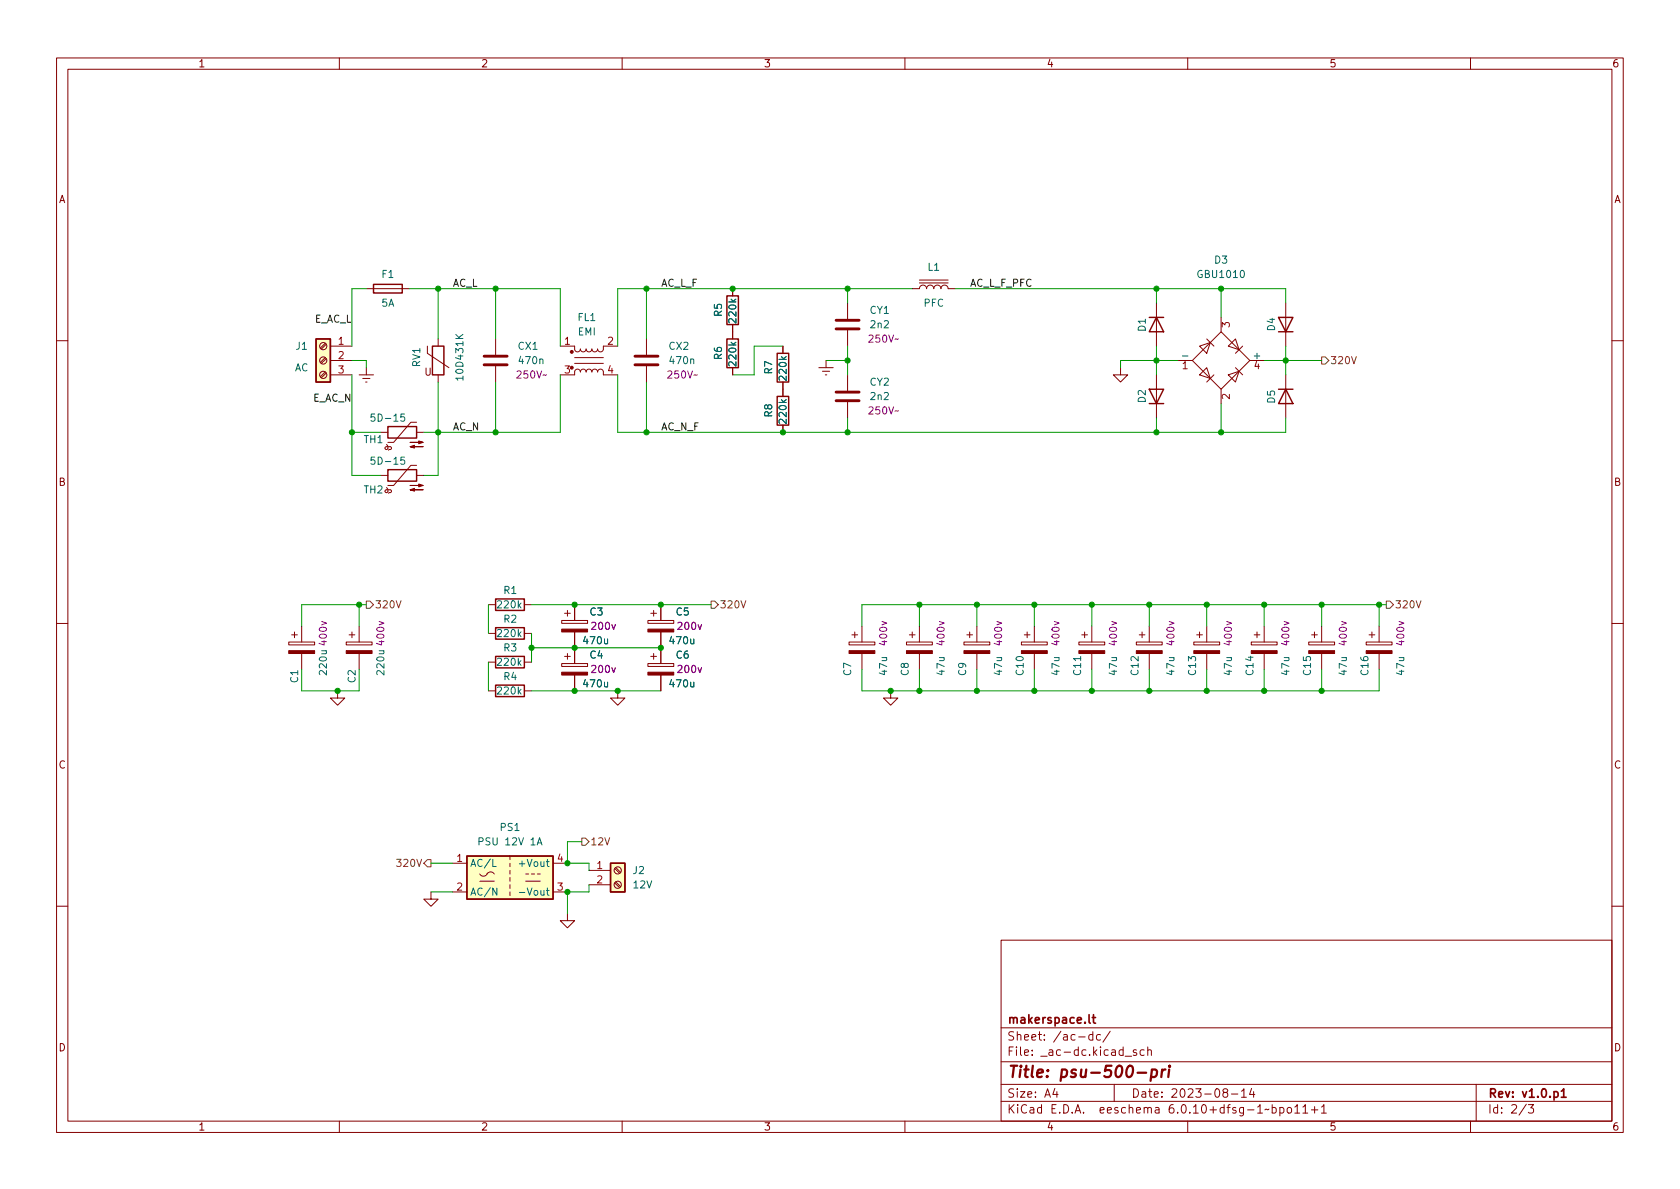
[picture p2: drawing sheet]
<svg xmlns="http://www.w3.org/2000/svg" width="297mm" height="210mm" viewBox="0 0 297 210" stroke-linecap="round" stroke-linejoin="round" font-family="sans-serif">
<g fill="none" stroke="#840000" stroke-width=".18">
<path d="M10 10.2h277v190.1h-277zM12 12.2h273v186.1h-273zM60 10.2v2M110 10.2v2M160 10.2v2M210 10.2v2M260 10.2v2M64.8 51h7.6M77.5 59.9v1.3M87.6 59.9v2.8M114.3 59.9v2.8M129.5 51v1.3"/>
<path d="M129.5 57.4v2.5M149.9 53.6v2.8M149.9 58.4v2.8M161.3 51h1.3a.64 .64 0 0 1 .6-.6 .64 .64 0 0 1 .6 .6 .64 .64 0 0 1 .7-.6 .64 .64 0 0 1 .6 .6 .64 .64 0 0 1 .6-.6 .64 .64 0 0 1 .7 .6 .64 .64 0 0 1 .6-.6 .64 .64 0 0 1 .6 .6h1.3M162.6 50h5M162.6 49.5h5M204.5 53.6v7.6M213.4 59.9l1.2 1.3M215.9 56.1v2.6M218.4 59.9l.7 1.9-1.9-.6zM227.3 53.6v7.6M10 60.2h2"/>
<path d="M57.5 65.8l-.9 .8M57.5 63.2l-.9 .9M57.5 60.7l-.9 .8M57.7 66l-.9 .8M57.7 63.4l-.9 .9M57.7 60.9l-.9 .8M58.4 66.3h3.8M58.4 61.2h3.8M58.4 63.7h3.8M63.5 66.3h2.5M64.1 66.9h1.3M64.6 67.6h.3"/>
<path d="M64.8 65v1.3M67.3 76.4h1.3M68.3 78.6l.2 .3 .1 .3-.1 .3h-.3l-.1-.3 .2-.2h.7l.2 .2-.1 .2-.4 .2M73.7 74.7h-1.1l-3 3.5h-1M73.7 76.4h1.2M75.6 61.2v1.3l3.8 2.5M77.5 66.3v1.3M87.6 64.8v2.8M99.1 61.2h2.5v.7l.5 .3 .4-.1 .1-.4 .1 .3 .3 .2 .5-.1 .1-.4 .2 .3 .3 .2 .4-.1 .1-.4 .2 .3 .2 .2 .4-.1 .3-.4 .1 .4 .5 .1 .3-.3 .1-.7h2.5M99.1 66.3h2.5v-.7l.5-.3 .4 .1 .1 .4 .1-.3 .3-.2 .4 .1 .2 .4 .2-.4 .5-.1 .2 .2 .1 .3 .2-.4 .4-.1 .3 .2 .2 .3 .1-.4 .5-.1 .3 .3 .1 .7h2.5M101.6 63.2h5.1M101.6 64.3h5.1"/>
<path d="M114.3 64.8v2.8M129.5 65v1.3M138.4 61.2v1.3M138.4 67.6v2.5M138.4 75.2v1.2M144.8 65h2.5M145.4 65.7h1.3M145.9 66.3h.3M146 63.7v1.3M149.9 66.3v2.8M149.9 71.1v2.8M198.1 65v1.3h1.3l-1.3 1.3-1.3-1.3h1.3"/>
<path d="M204.5 66.3v7.6M208.3 63.7h2.5M210.8 63.7l5.1-5 5.1 5-5.1 5.1zM212.1 66.3l1.3-1.3 .6 1.9zM212.1 61.2l1.9-.6-.6 1.9zM214.6 66.3l-1.2 1.3M215.9 68.8v2.6M217.2 66.3l1.9-.6-.7 1.9zM218.4 65l1.3 1.3M219.7 61.2l-1.3 1.3M221 63.7h2.5M227.3 66.3v7.6"/>
<path d="M285 60.2h2M67.3 84.1h1.3M68.3 86.2l.2 .3 .1 .3-.1 .3h-.3l-.1-.3 .2-.2h.7l.2 .2-.1 .2-.4 .2M73.7 82.3h-1.1l-3 3.5h-1M73.7 84.1h1.2M10 110.2h2M51.1 113.5h4.5v.5h-4.5zM51.6 112.3h1M52.1 111.8v1M53.3 110.7v2.8M53.3 115.6v2.8M61.2 113.5h4.6v.5h-4.6z"/>
<path d="M61.7 112.3h1M62.2 111.8v1M63.5 110.7v2.8M63.5 115.6v2.8M86.4 106.9h1.2M86.4 112h1.2M86.4 117.1h1.2M92.7 106.9h1.3M92.7 112h1.3M92.7 117.1h1.3M99.3 117.3h4.6v.6h-4.6zM99.3 109.7h4.6v.5h-4.6z"/>
<path d="M99.8 108.5h1M99.8 116.1h1M100.3 107.9v1.1M100.3 115.6v1M101.6 106.9v2.8M101.6 111.8v5.5M101.6 119.4v2.8M114.6 109.7h4.5v.5h-4.5zM114.6 117.3h4.5v.6h-4.5zM115.1 108.5h1M115.1 116.1h1M115.6 107.9v1.1"/>
<path d="M115.6 115.6v1M116.8 106.9v2.8M116.8 111.8v5.5M116.8 119.4v2.8M150.1 113.5h4.6v.5h-4.6zM150.6 112.3h1M151.1 111.8v1M152.4 110.7v2.8M152.4 115.6v2.8M160.3 113.5h4.5v.5h-4.5zM160.8 112.3h1M161.3 111.8v1"/>
<path d="M162.6 110.7v2.8M162.6 115.6v2.8M170.4 113.5h4.6v.5h-4.6zM170.9 112.3h1.1M171.4 111.8v1M172.7 110.7v2.8M172.7 115.6v2.8M180.6 113.5h4.6v.5h-4.6zM181.1 112.3h1M181.6 111.8v1M182.9 110.7v2.8M182.9 115.6v2.8"/>
<path d="M190.8 113.5h4.5v.5h-4.5zM191.3 112.3h1M191.8 111.8v1M193 110.7v2.8M193 115.6v2.8M200.9 113.5h4.6v.5h-4.6zM201.4 112.3h1M201.9 111.8v1M203.2 110.7v2.8M203.2 115.6v2.8M211.1 113.5h4.5v.5h-4.5zM211.6 112.3h1"/>
<path d="M212.1 111.8v1M213.4 110.7v2.8M213.4 115.6v2.8M221.2 113.5h4.6v.5h-4.6zM221.7 112.3h1.1M222.2 111.8v1M223.5 110.7v2.8M223.5 115.6v2.8M231.4 113.5h4.6v.5h-4.6zM231.9 112.3h1M232.4 111.8v1M233.7 110.7v2.8"/>
<path d="M233.7 115.6v2.8M241.6 113.5h4.5v.5h-4.5zM242.1 112.3h1M242.6 111.8v1M243.8 110.7v2.8M243.8 115.6v2.8M285 110.2h2M59.7 122.2v1.2h1.3l-1.3 1.3-1.3-1.3h1.3M86.4 122.2h1.2M92.7 122.2h1.3M109.2 122.2v1.2h1.3l-1.3 1.3-1.3-1.3h1.3M157.5 122.2v1.2h1.2l-1.2 1.3-1.3-1.3h1.3"/>
<path d="M76.2 157.7v1.3h1.3l-1.3 1.3-1.3-1.3h1.3M80 152.6h2.5M80 157.7h2.5M84.8 155.8h2.6M84.8 154.6a.8 .8 0 0 0 .8 .3 .8 .8 0 0 0 .7-.6 .73 .73 0 0 1 1.1 .3M90.2 151.4v.6M90.2 152.6v.7M90.2 153.9v.7M90.2 155.2v.6M90.2 156.5v.6M90.2 157.7v.7M93 155.8h2.5"/>
<path d="M93 154.6h.5M94 154.6h.5M95 154.6h.5M97.8 152.6h2.5M97.8 157.7h2.5M104.1 153.9h3.8M104.1 156.5h3.8M108.7 156.1l.9 .9M108.7 153.6l.9 .8M108.9 156l.8 .8M108.9 153.4l.8 .8M10 160.2h2"/>
<path d="M100.3 161.5v1.3h1.3l-1.3 1.3-1.2-1.3h1.2M177 166.3h108v32h-108zM285 160.2h2M60 198.3v2M110 198.3v2M160 198.3v2M177 194.8h108M177 191.8h108M177 187.8h108M177 181.8h108M186.5 192.5l-.4 1h1M186.9 193v1"/>
<path d="M190.7 183.4h1.2M193.2 183l-.4-.1-.3 .3v.4l.1 .3h.6M193.2 182.4v1.5M194.6 183l-.5-.1-.2 .3v.4l.1 .3h.6M196.3 182.4l-1.3 1.9M197 191.8v3M198.9 186.8h1.2M200.9 185.7l-.3-.1-.2 .2v.3l.5 .1v.4h-.5M202.3 185.7l-.4-.1-.3 .3v.4l.1 .3h.6M202.9 185.8l.2-.2 .4 .1 .1 .9M202.9 185.1v1.5M210 198.3v2"/>
<path d="M216.5 193.2l-.3-.3 .1-.2 .2-.2 .4 .1 .2 .2-.1 .2-.6 .2-.2 .3 .1 .4 .2 .1h.4l.2-.3-.1-.4-.2-.1M217.7 193.5h1.2M219.5 193l.4-.5v1.5M219.5 194h.9M221.3 192.5l-.4 1h1M221.6 193v1M224.4 196.1l-.3 .2-.2-.2-.3 .2M224.9 195.9l.5-.1 .2 .3v.4l-.1 .3h-.6M224.9 195.3v1.5M226.3 195.9l.4-.1 .3 .3v.4l-.1 .3h-.6M226.3 195.8v1.5M227.7 195.9l.4-.1 .3 .3v.4l-.3 .3h-.4l-.1-.3v-.4z"/>
<path d="M228.9 195.8l.5-.5v1.5M228.9 196.8h.9M230.4 195.8l.4-.5v1.5M230.4 196.8h.8M231.9 196.3h1.1M232.4 195.7v1.1M233.6 195.8l.5-.5v1.5M233.6 196.8h.9M260 198.3v2M261 191.8v6.5M269.9 195.3l-1.3 1.9M270.2 195.3h1l-.6 .6 .5 .1v.7l-.2 .1h-.5l-.2-.1"/>
<circle cx="57.1" cy="63.7" r=".63"/>
<circle cx="57.1" cy="66.3" r=".63"/>
<circle cx="57.1" cy="61.2" r=".63"/>
<circle cx="109.2" cy="156.5" r=".63"/>
<circle cx="109.2" cy="153.9" r=".63"/>
</g>
<path d="M192.6 179.4v1.3l.2 .2M193.1 179.9h.6M193.3 179.4v1.3l.4 .2M276.1 193l.4-.5v1.5M276.1 194h.8" fill="none" stroke="#840000" stroke-width=".3"/>
<path d="M201.1 189.7h1.6M203.7 189.2l.2-.1 .5 .1 .2 .3-.1 .6a.66 .66 0 0 1-1 .3M203.7 189.1l-.3 2M205.5 189.1l-.2 1.4M206.1 189.1l-.4 .1-.3 .3M206.7 189.1l-.1 1.4M206.8 188.5l-.1 .1 .1 .1 .1-.1-.1-.1v.2" fill="none" stroke="#840000" stroke-width=".4"/>
<g fill="none" stroke="#840000" stroke-width=".25">
<path d="M55.9 59.9h2.5v7.7h-2.5zM66 50.3h5.1v1.5h-5.1zM128.5 59.9h2.1v5.1h-2.1zM128.5 52.3h2.1v5.1h-2.1zM203.2 56.1h2.5M204.5 56.1l1.2 2.6h-2.5zM226.1 56.1h2.5l-1.3 2.6zM226.1 58.7h2.5M68.6 75.4h5.1v2.1h-5.1zM76.5 61.2h2v5.1h-2zM137.4 70.1h2v5.1h-2zM137.4 62.5h2v5.1h-2z"/>
<path d="M203.2 68.8h2.5l-1.2 2.6zM203.2 71.4h2.5M226.1 68.8h2.5M227.3 68.8l1.3 2.6h-2.5zM68.6 83.1h5.1v2h-5.1zM87.6 105.9h5.1v2h-5.1zM87.6 111h5.1v2h-5.1zM87.6 116.1h5.1v2h-5.1zM87.6 121.2h5.1v2h-5.1zM82.5 151.4h15.3v7.6h-15.3zM107.9 152.6h2.6v5.1h-2.6z"/>
</g>
<path d="M147.8 58.2h4.1M147.8 56.6h4.1M85.6 64.5h4.1M85.6 63h4.1M112.3 64.5h4M112.3 63h4M147.8 70.9h4.1M147.8 69.3h4.1" fill="none" stroke="#840000" stroke-width=".51"/>
<g fill="#ffffc2" stroke="#ffffc2" stroke-width=".18">
<path d="M55.9 59.9h2.5v7.7h-2.5z"/>
<path d="M107.9 152.6h2.6v5.1h-2.6z"/>
<path d="M82.5 151.4h15.3v7.6h-15.3z"/>
</g>
<g fill="#840000" stroke="#840000" stroke-width=".18">
<path d="M51.1 115.1h4.5v.5h-4.5z"/>
<path d="M61.2 115.1h4.6v.5h-4.6z"/>
<path d="M190.8 115.1h4.5v.5h-4.5z"/>
<path d="M241.6 115.1h4.5v.5h-4.5z"/>
<path d="M211.1 115.1h4.5v.5h-4.5z"/>
<path d="M231.4 115.1h4.6v.5h-4.6z"/>
<path d="M200.9 115.1h4.6v.5h-4.6z"/>
<path d="M221.2 115.1h4.6v.5h-4.6z"/>
<path d="M114.6 111.2h4.5v.6h-4.5z"/>
<path d="M114.6 118.9h4.5v.5h-4.5z"/>
<path d="M99.3 118.9h4.6v.5h-4.6z"/>
<path d="M99.3 111.2h4.6v.6h-4.6z"/>
<path d="M150.1 115.1h4.6v.5h-4.6z"/>
<path d="M72.5 86.6l.8-.2v.5l-.8-.3h2.3z"/>
<path d="M72.5 85.8h2.3l-.8 .3v-.5l.8 .2z"/>
<path d="M72.5 79l.8-.3v.5l-.8-.2h2.3z"/>
<path d="M72.5 78.2h2.3l-.8 .3v-.5l.8 .2z"/>
<path d="M170.4 115.1h4.6v.5h-4.6z"/>
<path d="M180.6 115.1h4.6v.5h-4.6z"/>
<path d="M160.3 115.1h4.5v.5h-4.5z"/>
<circle cx="101.1" cy="62.2" r=".25"/>
</g>
<path d="M66.3 73.2h-.7v.6l.2-.1 .4 .1 .1 .1v.5l-.2 .1-.5-.1M71.5 73.2h-.6l-.1 .6 .2-.1 .5 .1 .1 .1-.1 .5-.2 .1-.5-.1M66.3 80.8h-.7v.6l.2-.1 .4 .1 .1 .2v.4l-.2 .1-.5-.1M71.5 80.8h-.6l-.1 .6 .2-.1 .5 .1 .1 .2-.1 .4-.2 .1-.5-.1M87.1 152v1.2h.6M87.9 157v1.3l-.8-1.3v1.3M91.8 157.8h1M95 149.4l.4-1.3 .4 1.3M95.1 149h.6" fill="none" stroke="#006464" stroke-width=".18"/>
<path d="M233.7 63.1h.6l.6 .6-.6 .7h-.6zM64.8 106.3h.6l.6 .6-.6 .7h-.6zM125.7 106.3h.7l.6 .6-.6 .7h-.7zM245.1 106.3h.6l.7 .6-.7 .7h-.6zM75.6 152h.6v1.3h-.6l-.7-.7zM102.9 148.2h.6l.6 .6-.6 .7h-.6z" fill="none" stroke="#725600" stroke-width=".18"/>
<g fill="none" stroke="#009600" stroke-width=".18">
<path d="M64.8 51h-2.6v10.2M72.4 51h26.7v10.2M77.5 51v8.9M87.6 51v8.9M114.3 51v8.9M149.9 51v2.6M161.3 51h-52.1v10.2M168.9 51h58.4v2.6M204.5 51v2.6M215.9 51v5.1M62.2 76.4h5.1M62.2 66.3v17.8h5.1"/>
<path d="M62.2 63.7h2.6v1.3M77.5 67.6v16.5h-2.6M87.6 67.6v8.8M99.1 66.3v10.1h-24.2M109.2 66.3v10.1h118.1v-2.5M114.3 67.6v8.8M138.4 61.2h-5.1v5.1h-3.8M146 63.7h3.9M149.9 61.2v5.1M149.9 73.9v2.5M204.5 61.2v5.1M204.5 73.9v2.5"/>
<path d="M208.3 63.7h-10.2v1.3M215.9 71.4v5M223.5 63.7h10.2M227.3 61.2v5.1M53.3 118.4v3.8h10.2v-3.8M63.5 106.9v3.8M64.8 106.9h-11.5v3.8M86.4 106.9v5.1M86.4 117.1v5.1M94 106.9h31.7M94 114.5h22.8M94 112v5.1"/>
<path d="M152.4 118.4v3.8h91.4v-3.8M162.6 106.9v3.8M162.6 118.4v3.8M172.7 106.9v3.8M172.7 118.4v3.8M182.9 106.9v3.8M182.9 118.4v3.8M193 106.9v3.8M193 118.4v3.8M203.2 106.9v3.8M203.2 118.4v3.8M213.4 106.9v3.8"/>
<path d="M213.4 118.4v3.8M223.5 106.9v3.8M223.5 118.4v3.8M233.7 106.9v3.8M233.7 118.4v3.8M243.8 106.9v3.8M245.1 106.9h-92.7v3.8M94 122.2h22.8M76.2 152.6h3.8M76.2 157.7h3.8M102.9 148.8h-2.6v3.8h3.8v1.3M104.1 156.5v1.2h-3.8v3.8"/>
</g>
<g fill="#009600" stroke="#009600" stroke-width=".18">
<circle cx="114.3" cy="76.4" r=".46"/>
<circle cx="116.8" cy="106.9" r=".46"/>
<circle cx="138.4" cy="76.4" r=".46"/>
<circle cx="87.6" cy="51" r=".46"/>
<circle cx="129.5" cy="51" r=".46"/>
<circle cx="114.3" cy="51" r=".46"/>
<circle cx="193" cy="106.9" r=".46"/>
<circle cx="215.9" cy="51" r=".46"/>
<circle cx="215.9" cy="76.4" r=".46"/>
<circle cx="227.3" cy="63.7" r=".46"/>
<circle cx="172.7" cy="106.9" r=".46"/>
<circle cx="172.7" cy="122.2" r=".46"/>
<circle cx="182.9" cy="106.9" r=".46"/>
<circle cx="204.5" cy="51" r=".46"/>
<circle cx="204.5" cy="76.4" r=".46"/>
<circle cx="182.9" cy="122.2" r=".46"/>
<circle cx="233.7" cy="122.2" r=".46"/>
<circle cx="223.5" cy="106.9" r=".46"/>
<circle cx="233.7" cy="106.9" r=".46"/>
<circle cx="193" cy="122.2" r=".46"/>
<circle cx="223.5" cy="122.2" r=".46"/>
<circle cx="203.2" cy="122.2" r=".46"/>
<circle cx="213.4" cy="122.2" r=".46"/>
<circle cx="243.8" cy="106.9" r=".46"/>
<circle cx="63.5" cy="106.9" r=".46"/>
<circle cx="101.6" cy="106.9" r=".46"/>
<circle cx="94" cy="114.5" r=".46"/>
<circle cx="59.7" cy="122.2" r=".46"/>
<circle cx="203.2" cy="106.9" r=".46"/>
<circle cx="213.4" cy="106.9" r=".46"/>
<circle cx="204.5" cy="63.7" r=".46"/>
<circle cx="62.2" cy="76.4" r=".46"/>
<circle cx="87.6" cy="76.4" r=".46"/>
<circle cx="77.5" cy="76.4" r=".46"/>
<circle cx="77.5" cy="51" r=".46"/>
<circle cx="157.5" cy="122.2" r=".46"/>
<circle cx="162.6" cy="122.2" r=".46"/>
<circle cx="162.6" cy="106.9" r=".46"/>
<circle cx="149.9" cy="51" r=".46"/>
<circle cx="149.9" cy="63.7" r=".46"/>
<circle cx="149.9" cy="76.4" r=".46"/>
<circle cx="101.6" cy="122.2" r=".46"/>
<circle cx="101.6" cy="114.5" r=".46"/>
<circle cx="100.3" cy="157.7" r=".46"/>
<circle cx="100.3" cy="152.6" r=".46"/>
<circle cx="109.2" cy="122.2" r=".46"/>
<circle cx="116.8" cy="114.5" r=".46"/>
</g>
<text font-size="2.8" fill="#840000" x="178" y="190.6">Title: psu-500-pri</text>
<g font-size="2.1" fill="#840000">
<text x="178" y="184">Sheet: /ac-dc/</text>
<text x="178" y="181">makerspace.lt</text>
<text x="178" y="186.7">File: _ac-dc.kicad_sch</text>
<text x="178" y="196.9">KiCad E.D.A. eeschema 6.0.10+dfsg-1~bpo11+1</text>
<text x="178" y="194.1">Size: A4</text>
<text x="200" y="194.1">Date: 2023-08-14</text>
<text x="263" y="194.1">Rev: v1.0.p1</text>
<text x="263" y="196.9">Id: 2/3</text>
</g>
<g font-size="1.8" fill="#840000">
<text x="35" y="11.9">1</text>
<text x="85" y="11.9">2</text>
<text x="135" y="11.9">3</text>
<text x="185" y="11.9">4</text>
<text x="235" y="11.9">5</text>
<text x="285" y="11.9">6</text>
<text x="10.3" y="35.9">A</text>
<text x="285.3" y="35.9">A</text>
<text x="75.1" y="66.4">U</text>
<text x="10.3" y="85.9">B</text>
<text x="285.3" y="85.9">B</text>
<text x="10.3" y="135.9">C</text>
<text x="285.3" y="135.9">C</text>
<text x="10.3" y="185.9">D</text>
<text x="285.3" y="185.9">D</text>
<text x="35" y="199.9">1</text>
<text x="85" y="199.9">2</text>
<text x="135" y="199.9">3</text>
<text x="185" y="199.9">4</text>
<text x="235" y="199.9">5</text>
<text x="285" y="199.9">6</text>
</g>
<g font-size="1.8" fill="#006464">
<text x="164.1" y="47.9">L1</text>
<text x="214.8" y="46.6">D3</text>
<text x="67.5" y="49.1">F1</text>
<text x="212" y="49.1">GBU1010</text>
<text x="67.4" y="54.2">5A</text>
<text x="102.2" y="56.8">FL1</text>
<text x="102.2" y="59.3">EMI</text>
<text x="127.6" y="55.9" transform="rotate(-90 127.6 55.9)">R5</text>
<text x="130.2" y="57" transform="rotate(-90 130.2 57)">220k</text>
<text x="153.8" y="55.5">CY1</text>
<text x="154" y="58">2n2</text>
<text x="163.3" y="54.2">PFC</text>
<text x="202.6" y="58.6" transform="rotate(-90 202.6 58.6)">D1</text>
<text x="225.4" y="58.5" transform="rotate(-90 225.4 58.5)">D4</text>
<text x="52.1" y="65.7">AC</text>
<text x="52.4" y="61.8">J1</text>
<text x="74.3" y="64.9" transform="rotate(-90 74.3 64.9)">RV1</text>
<text x="91.6" y="61.8">CX1</text>
<text x="91.9" y="64.4">470n</text>
<text x="118.3" y="61.8">CX2</text>
<text x="118.6" y="64.4">470n</text>
<text x="127.6" y="63.6" transform="rotate(-90 127.6 63.6)">R6</text>
<text x="130.2" y="64.6" transform="rotate(-90 130.2 64.6)">220k</text>
<text x="209.3" y="63.5">-</text>
<text x="221.7" y="63.5">+</text>
<text x="81.9" y="66.9" transform="rotate(-90 81.9 66.9)">10D431K</text>
<text x="136.5" y="66.1" transform="rotate(-90 136.5 66.1)">R7</text>
<text x="139.1" y="67.1" transform="rotate(-90 139.1 67.1)">220k</text>
<text x="153.8" y="68.2">CY2</text>
<text x="154" y="70.7">2n2</text>
<text x="202.6" y="71.2" transform="rotate(-90 202.6 71.2)">D2</text>
<text x="225.4" y="71.3" transform="rotate(-90 225.4 71.3)">D5</text>
<text x="66.2" y="74.5">5D-15</text>
<text x="136.5" y="73.7" transform="rotate(-90 136.5 73.7)">R8</text>
<text x="139.1" y="74.7" transform="rotate(-90 139.1 74.7)">220k</text>
<text x="64.4" y="78.4">TH1</text>
<text x="66.2" y="82.2">5D-15</text>
<text x="64.4" y="87.2">TH2</text>
<text x="88.1" y="107.6">220k</text>
<text x="89.1" y="105">R1</text>
<text x="88.1" y="112.6">220k</text>
<text x="89.1" y="110.1">R2</text>
<text x="103.3" y="113.9">470u</text>
<text x="104.3" y="108.8">C3</text>
<text x="118.6" y="113.9">470u</text>
<text x="119.6" y="108.8">C5</text>
<text x="57.8" y="119.2" transform="rotate(-90 57.8 119.2)">220u</text>
<text x="67.9" y="119.2" transform="rotate(-90 67.9 119.2)">220u</text>
<text x="88.1" y="117.7">220k</text>
<text x="89.1" y="115.2">R3</text>
<text x="104.3" y="116.5">C4</text>
<text x="119.6" y="116.5">C6</text>
<text x="150.5" y="119.4" transform="rotate(-90 150.5 119.4)">C7</text>
<text x="156.8" y="119.3" transform="rotate(-90 156.8 119.3)">47u</text>
<text x="160.7" y="119.4" transform="rotate(-90 160.7 119.4)">C8</text>
<text x="167" y="119.3" transform="rotate(-90 167 119.3)">47u</text>
<text x="170.8" y="119.4" transform="rotate(-90 170.8 119.4)">C9</text>
<text x="177.2" y="119.3" transform="rotate(-90 177.2 119.3)">47u</text>
<text x="181" y="119.3" transform="rotate(-90 181 119.3)">C10</text>
<text x="187.3" y="119.3" transform="rotate(-90 187.3 119.3)">47u</text>
<text x="191.1" y="119.3" transform="rotate(-90 191.1 119.3)">C11</text>
<text x="197.5" y="119.3" transform="rotate(-90 197.5 119.3)">47u</text>
<text x="201.3" y="119.3" transform="rotate(-90 201.3 119.3)">C12</text>
<text x="207.6" y="119.3" transform="rotate(-90 207.6 119.3)">47u</text>
<text x="211.5" y="119.3" transform="rotate(-90 211.5 119.3)">C13</text>
<text x="217.8" y="119.3" transform="rotate(-90 217.8 119.3)">47u</text>
<text x="221.6" y="119.3" transform="rotate(-90 221.6 119.3)">C14</text>
<text x="228" y="119.3" transform="rotate(-90 228 119.3)">47u</text>
<text x="231.8" y="119.3" transform="rotate(-90 231.8 119.3)">C15</text>
<text x="238.1" y="119.3" transform="rotate(-90 238.1 119.3)">47u</text>
<text x="241.9" y="119.3" transform="rotate(-90 241.9 119.3)">C16</text>
<text x="248.3" y="119.3" transform="rotate(-90 248.3 119.3)">47u</text>
<text x="52.7" y="120.7" transform="rotate(-90 52.7 120.7)">C1</text>
<text x="62.9" y="120.7" transform="rotate(-90 62.9 120.7)">C2</text>
<text x="88.1" y="122.8">220k</text>
<text x="89.1" y="120.3">R4</text>
<text x="103.3" y="121.5">470u</text>
<text x="118.6" y="121.5">470u</text>
<text x="85.2" y="149.5">PSU 12V 1A</text>
<text x="88.5" y="146.9">PS1</text>
<text x="83.1" y="153.3">AC/L</text>
<text x="92.3" y="153.3">+Vout</text>
<text x="111.9" y="154.6">J2</text>
<text x="83.1" y="158.4">AC/N</text>
<text x="92.8" y="158.4">-Vout</text>
<text x="112" y="157.1">12V</text>
</g>
<g font-size="1.8" fill="#0f0f0f">
<text x="80" y="50.7">AC_L</text>
<text x="116.8" y="50.7">AC_L_F</text>
<text x="171.4" y="50.7">AC_L_F_PFC</text>
<text x="55.4" y="57">E_AC_L</text>
<text x="55.3" y="71">E_AC_N</text>
<text x="80" y="76.1">AC_N</text>
<text x="116.8" y="76.1">AC_N_F</text>
</g>
<g font-size="1.8" fill="#a90000">
<text x="217.4" y="57.9" transform="rotate(-90 217.4 57.9)">3</text>
<text x="59.8" y="61">1</text>
<text x="59.8" y="63.5">2</text>
<text x="99.8" y="61">1</text>
<text x="107.5" y="61">2</text>
<text x="209.1" y="65.3">1</text>
<text x="221.8" y="65.3">4</text>
<text x="59.8" y="66">3</text>
<text x="99.8" y="66">3</text>
<text x="107.5" y="66">4</text>
<text x="217.4" y="70.6" transform="rotate(-90 217.4 70.6)">2</text>
<text x="80.8" y="152.4">1</text>
<text x="98.6" y="152.4">4</text>
<text x="105.6" y="153.7">1</text>
<text x="80.8" y="157.5">2</text>
<text x="98.6" y="157.5">3</text>
<text x="105.6" y="156.2">2</text>
</g>
<g font-size="1.8" fill="#840084">
<text x="154.1" y="60.6">250V~</text>
<text x="91.9" y="66.9">250V~</text>
<text x="118.6" y="66.9">250V~</text>
<text x="154.1" y="73.3">250V~</text>
<text x="57.8" y="114" transform="rotate(-90 57.8 114)">400v</text>
<text x="67.9" y="114" transform="rotate(-90 67.9 114)">400v</text>
<text x="104.7" y="111.4">200v</text>
<text x="120" y="111.4">200v</text>
<text x="156.8" y="114" transform="rotate(-90 156.8 114)">400v</text>
<text x="167" y="114" transform="rotate(-90 167 114)">400v</text>
<text x="177.2" y="114" transform="rotate(-90 177.2 114)">400v</text>
<text x="187.3" y="114" transform="rotate(-90 187.3 114)">400v</text>
<text x="197.5" y="114" transform="rotate(-90 197.5 114)">400v</text>
<text x="207.6" y="114" transform="rotate(-90 207.6 114)">400v</text>
<text x="217.8" y="114" transform="rotate(-90 217.8 114)">400v</text>
<text x="228" y="114" transform="rotate(-90 228 114)">400v</text>
<text x="238.1" y="114" transform="rotate(-90 238.1 114)">400v</text>
<text x="248.3" y="114" transform="rotate(-90 248.3 114)">400v</text>
<text x="104.7" y="119">200v</text>
<text x="120" y="119">200v</text>
</g>
<g font-size="1.8" fill="#725600">
<text x="235.1" y="64.4">320V</text>
<text x="66.2" y="107.6">320V</text>
<text x="127.2" y="107.6">320V</text>
<text x="246.6" y="107.6">320V</text>
<text x="104.3" y="149.5">12V</text>
<text x="70.6" y="153.3">320V</text>
</g>
</svg>
